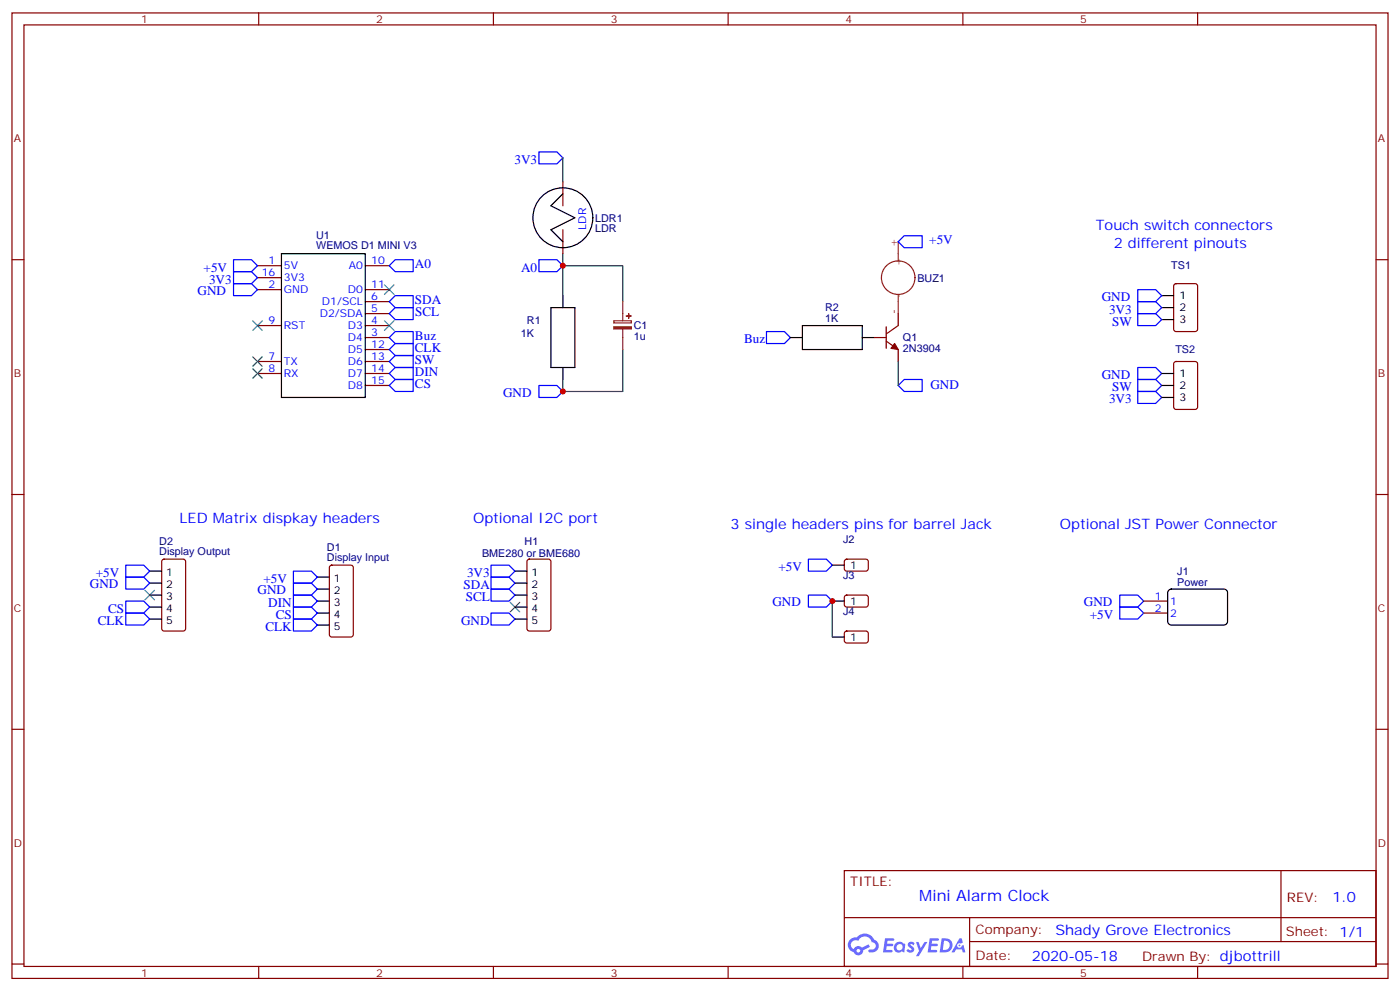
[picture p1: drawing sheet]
<svg xmlns="http://www.w3.org/2000/svg" width="412mm" height="292mm" viewBox="0 0 412 292" stroke-linecap="round" stroke-linejoin="round" font-family="sans-serif">
<g fill="none" stroke="#870000" stroke-width=".35">
<path d="M3.5 3.8h405.4v284.3h-405.4zM7.1 7.3h398.2v277.3h-398.2zM76.2 3.8v3.5M145.3 3.8v3.5M214.5 3.8v3.5M283.6 3.8v3.5M352.8 3.8v3.5M3.5 76.5h3.6M405.3 76.5h3.6M3.5 145.6h3.6M405.3 145.6h3.6M3.5 214.8h3.6"/>
<path d="M405.3 214.8h3.6M248.7 256.4h156.6v28.2h-156.6zM377.3 256.4v20.9M248.7 270.2h156.5M285.6 277.3h119.6M285.6 270.2v14.2M3.5 283.9h3.6M76.2 284.6v3.5M145.3 284.6v3.5M214.5 284.6v3.5M283.6 284.6v3.5M352.8 284.6v3.5"/>
<path d="M405.3 283.9h3.6"/>
</g>
<g fill="#5487ff">
<path d="M267.7 277.6a1.22 1.22 0 0 1 1.7 .2l-.4 .6a.47 .47 0 0 0-.3-.4 .47 .47 0 0 0-.5 .2l.1 .2a1.14 1.14 0 0 1 .8 1.8 1.14 1.14 0 0 1-1.9 0l-.2-.2 .5-.6 .7 .5a.29 .29 0 0 0 .3-.3 .29 .29 0 0 0-.2-.3 1.04 1.04 0 0 1-.6-1.7z"/>
<path d="M260.7 276.3h2.4l.3 .2-.2 .5-1.8 .1-.1 .8h1.5l.3 .4-.3 .4h-1.6l-.2 1.1h1.7l.2 .3-.2 .3-2.6 .1z"/>
<path d="M273.8 276.3h2.4l.3 .2-.1 .5-1.8 .1-.2 .8h1.6l.3 .4-.4 .4h-1.6l-.1 1.1h1.7l.2 .3-.2 .3-2.6 .1z"/>
<path d="M282.6 276.3h.7l.3 1.3-.6 .3a.69 .69 0 0 0-1 .3 .69 .69 0 0 0 .4 .9 .69 .69 0 0 0 .9-.6l.5-.2 .6 2.2h-.8l-.2-.9h-1.8l-.5 .9h-.8z"/>
<path d="M269.8 277.4h.8l.6 1.8 1.1-1.8h.9l-2.6 4.2h-.8l.9-1.5z"/>
<path d="M277.4 276.3l-.6 4.2h1.3a2.11 2.11 0 0 0 2.5-2.1 2.11 2.11 0 0 0-2.5-2.1zM278.1 277.1a1.39 1.39 0 0 1 1.7 1.4 1.39 1.39 0 0 1-1.8 1.3h-.3z"/>
<path d="M263.7 277.9a1.54 1.54 0 0 0-.1 2.2 1.54 1.54 0 0 0 2.2 .1l.6 .3 .3-2.3-.2-.3h-.4a1.49 1.49 0 0 0-2.4 0zM264 278.9a.94 .94 0 0 1 1.8 0 .94 .94 0 0 1-1.8 0z"/>
<path d="M250.4 276.7a2.18 2.18 0 0 0 1.1 3.7 1.44 1.44 0 0 0 1.6 .9 1.44 1.44 0 0 0 1.2-1.4l2-1.1-.5-.7-1.9 1a1.47 1.47 0 0 0-2.4 .4 1.39 1.39 0 0 1-.7-1.9 1.39 1.39 0 0 1 2-.5 2.12 2.12 0 0 1 2.2-1.3 2.12 2.12 0 0 1 1.9 1.7 1.14 1.14 0 0 1 1.1 1.4 1.14 1.14 0 0 1-1.7 .7 .43 .43 0 0 0-.5 .4 .43 .43 0 0 0 .4 .5 1.98 1.98 0 0 0 2.5-1.2 1.98 1.98 0 0 0-1.2-2.6 3.1 3.1 0 0 0-5.3-.6l-.9 .1zM252.3 280a.55 .55 0 0 1 1.1 0 .55 .55 0 0 1-1.1 0z"/>
<circle cx="282.6" cy="278.4" r=".26"/>
</g>
<g fill="none" stroke="#870000" stroke-width=".35">
<path d="M165.8 53.6v7M75.8 78.2h7.1M107.6 78.2h7.1M165.8 67.7v7M75.8 81.8h7.1M75.8 85.3h7.1M75.8 95.9h7.1M107.6 85.3h7.1M107.6 95.9h7.1M107.6 88.8h7.1M107.6 92.4h7.1M107.6 99.4h7.1"/>
<path d="M257.5 99.4h3.6M261.1 96.2v6.4M264.6 92.4v3.5l-3.5 2.5M346 83.7l.4-.2h5.7l.6 .5 .1 12.9-.5 .7h-5.9l-.6-.4-.1-13zM75.8 106.5h7.1M75.8 110h7.1M107.6 106.5h7.1M107.6 110h7.1M107.6 102.9h7.1M107.6 113.5h7.1M261.1 100.5l3.5 2.4v3.6M346 106.7l.4-.2h5.7l.6 .4 .1 13-.5 .6-5.9 .1-.6-.5-.1-12.9z"/>
<path d="M47.9 164.9l.4-.2h5.7l.6 .4 .1 20-.5 .7h-5.9l-.6-.4-.1-20zM97.2 166.6l.5-.2h5.7l.6 .5 .1 20-.5 .7h-5.9l-.6-.5-.1-20zM155.5 164.9l.4-.2h5.7l.6 .4 .1 20-.5 .7h-5.9l-.6-.4-.1-20zM248.9 164.9l.5-.2h5.9l.5 .7-.1 2.4-.6 .4-6-.1-.4-.6v-2.1zM248.9 175.5l.5-.2h5.9l.5 .7-.1 2.4-.6 .4-6-.1-.4-.6v-2.1zM336.9 177h7.1M248.9 186l.5-.2 5.9 .1 .5 .6-.1 2.4-.6 .5-6-.1-.4-.6v-2.2zM336.9 180.6h7.1"/>
</g>
<g fill="none" stroke="#000" stroke-width=".35">
<path d="M165.8 57.1l-3.5 3.5 7 3.5-7 3.6 3.5 3.5M82.9 74.7h24.7v42.4h-24.7zM162.3 90.6h7v17.6h-7zM165.8 87.1v3.5M232.8 99.4h3.6M236.4 95.9h17.6v7h-17.6zM254 99.4h3.5M342.2 94.1h3.5M342.2 87.1h3.5M342.2 90.6h3.5M165.8 108.2v3.6M342.2 117.1h3.5"/>
<path d="M342.2 110h3.5M342.2 113.5h3.5M44.1 168.2h3.5M44.1 171.7h3.5M44.1 175.3h3.5M44.1 178.8h3.5M93.5 170h3.5M93.5 173.5h3.5M93.5 177h3.5M151.7 168.2h3.5M151.7 171.7h3.5M151.7 175.3h3.5"/>
<path d="M151.7 178.8h3.5M245.2 177h3.5M245.2 166.4h3.5M344.2 173.9l.8-.4h15.5l.7 .2 .4 .9-.1 8.8-.4 .5-.6 .2-15.8-.1-.5-.4-.2-.6v-8.4zM44.1 182.3h3.5M93.5 180.6h3.5M93.5 184.1h3.5M151.7 182.3h3.5M245.2 187.6h3.5"/>
<circle cx="165.8" cy="64.1" r="8.8"/>
</g>
<g fill="none" stroke="#00f" stroke-width=".35">
<path d="M158.7 44.7h5.3l1.8 1.8-1.8 1.8h-5.3zM68.8 76.5h5.3l1.7 1.7-1.7 1.8h-5.3zM114.7 78.2l1.7-1.7h5.3v3.5h-5.3zM158.7 76.5h5.3l1.8 1.7-1.8 1.8h-5.3zM266.3 69.4h5.3v3.6h-5.3l-1.7-1.8zM68.8 83.5h5.3l1.7 1.8-1.7 1.8h-5.3zM68.8 80h5.3l1.7 1.8-1.7 1.7h-5.3zM114.7 99.4l1.7-1.8h5.3v3.6h-5.3zM114.7 92.4l1.7-1.8h5.3v3.5h-5.3zM116.4 87.1h5.3v3.5h-5.3l-1.7-1.8zM225.8 97.6h5.3l1.7 1.8-1.7 1.8h-5.3zM335.1 85.3h5.3l1.8 1.8-1.8 1.7h-5.3z"/>
<path d="M335.1 92.4h5.3l1.8 1.7-1.8 1.8h-5.3zM335.1 88.8h5.3l1.8 1.8-1.8 1.8h-5.3zM114.7 102.9l1.7-1.7h5.3v3.5h-5.3zM114.7 110l1.7-1.8h5.3v3.6h-5.3zM114.7 113.5l1.7-1.7h5.3v3.5h-5.3zM114.7 106.5l1.7-1.8h5.3v3.5h-5.3zM158.7 113.5h5.3l1.8 1.8-1.8 1.8h-5.3zM264.6 113.5l1.7-1.7h5.3v3.5h-5.3zM335.1 111.8h5.3l1.8 1.7-1.8 1.8h-5.3zM335.1 115.3h5.3l1.8 1.8-1.8 1.7h-5.3zM335.1 108.2h5.3l1.8 1.8-1.8 1.8h-5.3zM37 166.4h5.3l1.8 1.8-1.8 1.8h-5.3z"/>
<path d="M37 170h5.3l1.8 1.7-1.8 1.8h-5.3zM37 177h5.3l1.8 1.8-1.8 1.8h-5.3zM86.4 168.2h5.3l1.8 1.8-1.8 1.7h-5.3zM86.4 171.7h5.3l1.8 1.8-1.8 1.8h-5.3zM86.4 175.3h5.3l1.8 1.7-1.8 1.8h-5.3zM86.4 178.8h5.3l1.8 1.8-1.8 1.7h-5.3zM144.6 166.4h5.3l1.8 1.8-1.8 1.8h-5.3zM144.6 173.5h5.3l1.8 1.8-1.8 1.7h-5.3zM144.6 170h5.3l1.8 1.7-1.8 1.8h-5.3zM238.1 175.3h5.3l1.8 1.7-1.8 1.8h-5.3zM238.1 164.7h5.3l1.8 1.7-1.8 1.8h-5.3zM329.8 175.3h5.3l1.8 1.7-1.8 1.8h-5.3z"/>
<path d="M329.8 178.8h5.3l1.8 1.8-1.8 1.7h-5.3zM37 180.6h5.3l1.8 1.7-1.8 1.8h-5.3zM86.4 182.3h5.3l1.8 1.8-1.8 1.7h-5.3zM144.6 180.6h5.3l1.8 1.7-1.8 1.8h-5.3z"/>
</g>
<g fill="none" stroke="#3c3" stroke-width=".35">
<path d="M74.4 94.5l2.9 2.8M77.3 94.5l-2.9 2.8M113.2 83.9l2.9 2.8M113.2 94.5l2.9 2.8M116.1 83.9l-2.9 2.8M116.1 94.5l-2.9 2.8M74.4 105.1l2.9 2.8M74.4 108.6l2.9 2.8M77.3 105.1l-2.9 2.8M77.3 108.6l-2.9 2.8M42.7 173.8l2.8 2.9M45.5 173.8l-2.8 2.9"/>
<path d="M150.3 177.4l2.8 2.8M153.1 177.4l-2.8 2.8"/>
</g>
<path d="M165.8 46.5v7.1M165.8 78.2h17.6v10.6M165.8 74.7v12.4M183.4 102.9v12.4h-17.6v-3.5M264.6 106.5v7M245.2 177v10.6" fill="none" stroke="#008700" stroke-width=".35"/>
<g fill="none" stroke="#8c2424" stroke-width=".35">
<path d="M264.6 71.2v5.6M180.8 94.5h5.2v.6h-5.2zM183.4 88.8v5.7M183.4 96.9v6M264.6 86.7v5.7"/>
<circle cx="264.6" cy="81.8" r="4.9"/>
</g>
<g fill="#8c2424" stroke="#8c2424" stroke-width=".35">
<path d="M180.8 96.2h5.2v.7h-5.2z"/>
<path d="M184.5 93.1h1.4z"/>
<path d="M185.2 92.4v1.4z"/>
</g>
<path d="M263.5 101.2l1.1 1.7-2.1-.3z" fill="#870000" stroke="#870000" stroke-width=".35"/>
<g fill="#c00">
<circle cx="245.2" cy="177" r=".88"/>
<circle cx="165.8" cy="115.3" r=".88"/>
<circle cx="165.8" cy="78.2" r=".88"/>
</g>
<text font-size="4.6" fill="#00f" x="270.8" y="265.4">Mini Alarm Clock</text>
<g font-size="4.2" fill="#00f">
<text x="322.8" y="67.7">Touch switch connectors</text>
<text x="328.1" y="73">2 different pinouts</text>
<text x="52.9" y="154.1">LED Matrix dispkay headers</text>
<text x="139.3" y="154.1">Optional I2C port</text>
<text x="215.2" y="155.9">3 single headers pins for barrel Jack</text>
<text x="312.2" y="155.9">Optional JST Power Connector</text>
<text x="392.5" y="265.7">1.0</text>
<text x="310.9" y="275.2">Shady Grove Electronics</text>
<text x="304" y="283">2020-05-18</text>
</g>
<g font-size="3.9" fill="#00f">
<text x="151.5" y="48.3">3V3</text>
<text x="273.7" y="72">+5V</text>
<text x="60" y="80">+5V</text>
<text x="61.6" y="83.5">3V3</text>
<text x="122.2" y="79">A0</text>
<text x="153.5" y="80">A0</text>
<text x="58.2" y="86.9">GND</text>
<text x="122.2" y="89.6">SDA</text>
<text x="324.6" y="88.6">GND</text>
<text x="122.3" y="93.2">SCL</text>
<text x="326.7" y="92.4">3V3</text>
<text x="327.6" y="95.9">SW</text>
<text x="122.2" y="100.2">Buz</text>
<text x="219.2" y="101.1">Buz</text>
<text x="122.2" y="103.7">CLK</text>
<text x="122.2" y="107.2">SW</text>
<text x="122.2" y="110.7">DIN</text>
<text x="324.6" y="111.6">GND</text>
<text x="122.2" y="114.3">CS</text>
<text x="148.2" y="116.8">GND</text>
<text x="274.1" y="114.5">GND</text>
<text x="326.7" y="118.8">3V3</text>
<text x="327.6" y="115.3">SW</text>
<text x="26.5" y="173.3">GND</text>
<text x="28.2" y="170">+5V</text>
<text x="77.6" y="171.7">+5V</text>
<text x="136.6" y="173.5">SDA</text>
<text x="137.6" y="170">3V3</text>
<text x="229.3" y="168.2">+5V</text>
<text x="75.9" y="175.1">GND</text>
<text x="79" y="178.8">DIN</text>
<text x="137.2" y="177">SCL</text>
<text x="227.5" y="178.6">GND</text>
<text x="319.3" y="178.6">GND</text>
<text x="28.8" y="184.1">CLK</text>
<text x="31.8" y="180.6">CS</text>
<text x="78.2" y="185.8">CLK</text>
<text x="81.2" y="182.3">CS</text>
<text x="135.8" y="184.1">GND</text>
<text x="321" y="182.3">+5V</text>
</g>
<g font-size="3.9" fill="#800">
<text x="250.5" y="261">TITLE:</text>
<text x="379.1" y="265.7">REV:</text>
<text x="287.4" y="275.2">Company:</text>
<text x="378.7" y="275.8">Sheet: 1/1</text>
<text x="287.4" y="282.9">Date:</text>
<text x="336.4" y="282.9">Drawn By: djbottrill</text>
</g>
<g font-size="3.2" fill="#800">
<text x="41.6" y="6.8">1</text>
<text x="110.8" y="6.8">2</text>
<text x="179.9" y="6.8">3</text>
<text x="249.1" y="6.8">4</text>
<text x="318.2" y="6.8">5</text>
<text x="4.1" y="41.9">A</text>
<text x="405.9" y="41.9">A</text>
<text x="4.1" y="111.1">B</text>
<text x="405.9" y="111.1">B</text>
<text x="4.1" y="180.2">C</text>
<text x="405.9" y="180.2">C</text>
<text x="4.1" y="249.3">D</text>
<text x="405.9" y="249.3">D</text>
<text x="41.6" y="287.6">1</text>
<text x="110.8" y="287.6">2</text>
<text x="179.9" y="287.6">3</text>
<text x="249.1" y="287.6">4</text>
<text x="318.2" y="287.6">5</text>
</g>
<g font-size="3.2" fill="#000080">
<text x="175.3" y="65.2">LDR1</text>
<text x="93.1" y="70.3">U1</text>
<text x="175.3" y="68.4">LDR</text>
<text x="93.1" y="73.5">WEMOS D1 MINI V3</text>
<text x="270.2" y="82.9">BUZ1</text>
<text x="345" y="79.3">TS1</text>
<text x="155.2" y="95.4">R1</text>
<text x="243.1" y="94.8">1K</text>
<text x="243.1" y="91.7">R2</text>
<text x="153.5" y="99.2">1K</text>
<text x="186.7" y="100.2">1u</text>
<text x="186.7" y="97">C1</text>
<text x="266" y="100.5">Q1</text>
<text x="266" y="103.7">2N3904</text>
<text x="346.2" y="104.1">TS2</text>
<text x="46.9" y="160.4">D2</text>
<text x="154.5" y="160.4">H1</text>
<text x="248.4" y="159.9">J2</text>
<text x="46.9" y="163.6">Display Output</text>
<text x="96.3" y="165.4">Display Input</text>
<text x="96.3" y="162.2">D1</text>
<text x="142" y="164.1">BME280 or BME680</text>
<text x="248.4" y="170.5">J3</text>
<text x="346.8" y="172.4">Power</text>
<text x="346.8" y="169.3">J1</text>
<text x="248.4" y="181.1">J4</text>
</g>
<g font-size="3.2" fill="#00f">
<text x="172.7" y="67.7" transform="rotate(-90 172.7 67.7)">LDR</text>
<text x="79.1" y="77.9">1</text>
<text x="109.4" y="77.9">10</text>
<text x="77.1" y="81.4">16</text>
<text x="83.6" y="79.3">5V</text>
<text x="83.6" y="82.8">3V3</text>
<text x="102.7" y="79.3">A0</text>
<text x="79.1" y="84.9">2</text>
<text x="83.6" y="86.4">GND</text>
<text x="94.8" y="89.9">D1/SCL</text>
<text x="102.4" y="86.4">D0</text>
<text x="109.4" y="84.9">11</text>
<text x="109.4" y="88.5">6</text>
<text x="79.1" y="95.5">9</text>
<text x="94.2" y="93.4">D2/SDA</text>
<text x="109.4" y="92">5</text>
<text x="109.4" y="95.5">4</text>
<text x="83.6" y="96.9">RST</text>
<text x="102.4" y="96.9">D3</text>
<text x="102.4" y="100.5">D4</text>
<text x="109.4" y="99.1">3</text>
<text x="79.1" y="106.1">7</text>
<text x="83.6" y="107.5">TX</text>
<text x="102.4" y="104">D5</text>
<text x="102.4" y="107.5">D6</text>
<text x="109.4" y="102.6">12</text>
<text x="109.4" y="106.1">13</text>
<text x="79.1" y="109.6">8</text>
<text x="83.6" y="111.1">RX</text>
<text x="102.4" y="111.1">D7</text>
<text x="109.4" y="109.6">14</text>
<text x="109.4" y="113.2">15</text>
<text x="102.4" y="114.6">D8</text>
<text x="340.2" y="176.7">1</text>
<text x="344.7" y="178.1">1</text>
<text x="340.2" y="180.2">2</text>
<text x="344.7" y="181.6">2</text>
</g>
<g font-size="3.2" fill="#8d2323">
<text x="264.2" y="72.6" transform="rotate(-90 264.2 72.6)">+</text>
<text x="265.6" y="78.4" transform="rotate(-90 265.6 78.4)">+</text>
<text x="265.6" y="87.8" transform="rotate(-90 265.6 87.8)">-</text>
<text x="264.2" y="92.4" transform="rotate(-90 264.2 92.4)">-</text>
</g>
<g font-size="3.2">
<text x="347.5" y="88.1">1</text>
<text x="347.5" y="95.2">3</text>
<text x="347.5" y="91.7">2</text>
<text x="347.5" y="111.1">1</text>
<text x="347.5" y="118.1">3</text>
<text x="347.5" y="114.6">2</text>
<text x="250.5" y="167.5">1</text>
<text x="48.9" y="169.6">1</text>
<text x="48.9" y="173.1">2</text>
<text x="98.3" y="171.4">1</text>
<text x="156.5" y="169.6">1</text>
<text x="156.5" y="173.1">2</text>
<text x="48.9" y="176.7">3</text>
<text x="98.3" y="174.9">2</text>
<text x="98.3" y="178.4">3</text>
<text x="156.5" y="176.7">3</text>
<text x="250.5" y="178.1">1</text>
<text x="48.9" y="180.2">4</text>
<text x="48.9" y="183.7">5</text>
<text x="98.3" y="182">4</text>
<text x="98.3" y="185.5">5</text>
<text x="156.5" y="180.2">4</text>
<text x="156.5" y="183.7">5</text>
<text x="250.5" y="188.7">1</text>
</g>
</svg>
